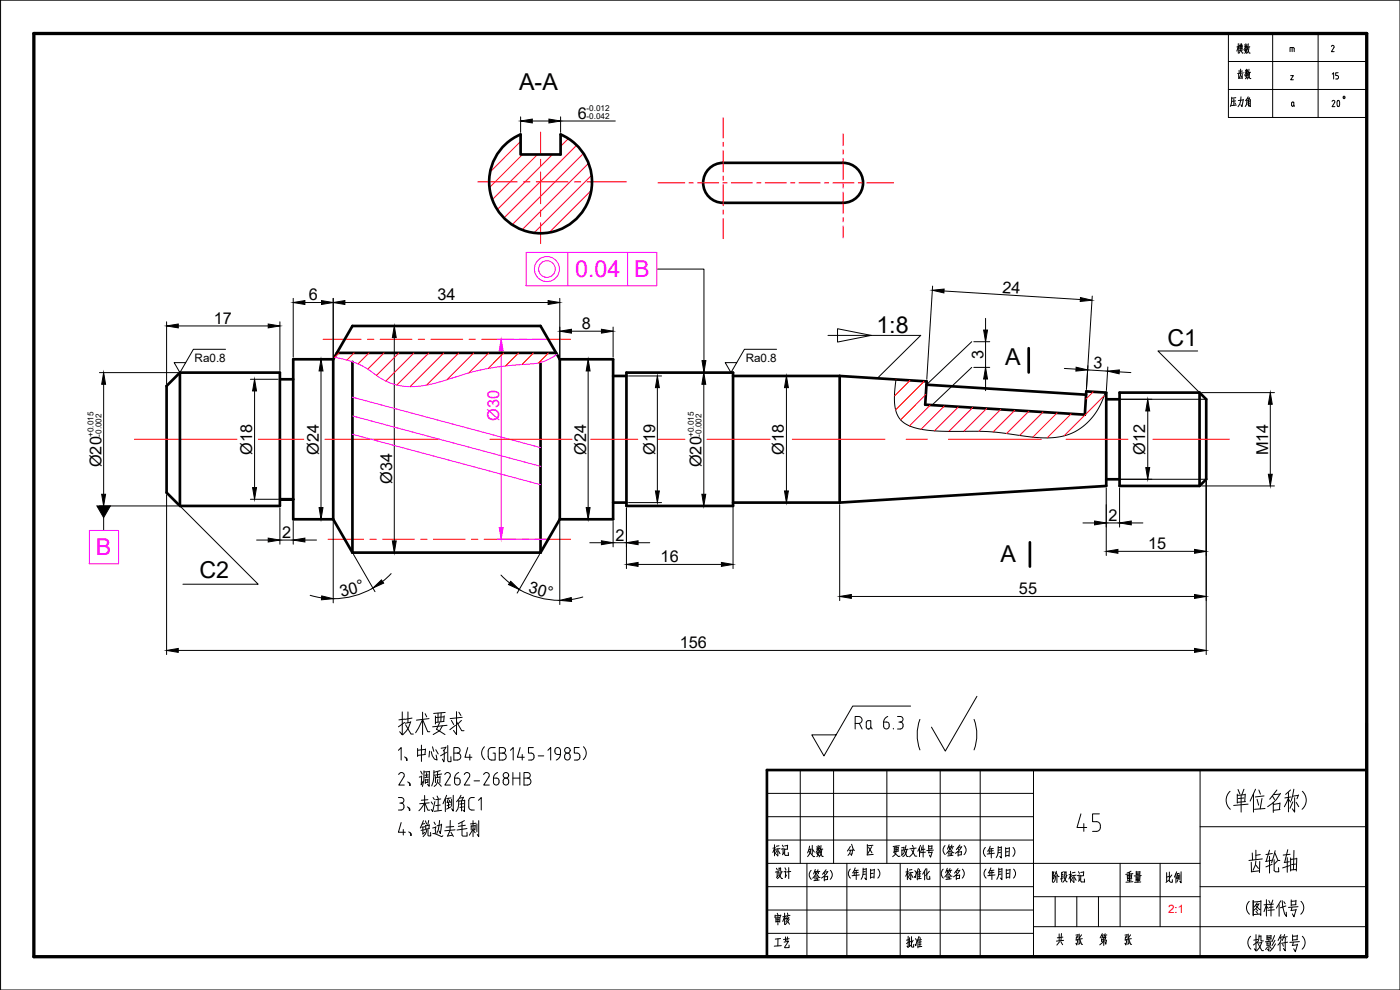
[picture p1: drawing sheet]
<svg xmlns="http://www.w3.org/2000/svg" width="420mm" height="297mm" viewBox="0 0 420 297" stroke-linecap="round" stroke-linejoin="round" font-family="sans-serif">
<!-- layer: VhF -->
<path d="M.2 .1h420v296.9h-420z" fill="none" stroke="#000" stroke-width=".3"/>
<path d="M10.2 10.1h400v276.9h-400z" fill="none" stroke="#000" stroke-width=".99"/>
<g fill="none" stroke="#000" stroke-width=".8">
<path d="M151.5 43.5a15 15 0 0 1 4.7-3.1v6h12v-6.1a15.4 15.4 0 0 1 7.3 22.1 15.4 15.4 0 0 1-22.8 4.3 15.4 15.4 0 0 1-1.2-23.2zM212.8 50.6a6 6 0 0 1 4.2-1.7h36a6 6 0 0 1 6 6 6 6 0 0 1-6 6h-36a6 6 0 0 1-5.5-3.7 6 6 0 0 1 1.3-6.6zM50 115.8l4-4h30v40h-30l-4-4zM54 111.8v40M84 113.8h4M100 107.8h-12v48h12M100 107.8v48M100 107.8l5.8-10h56.4l5.8 10M101.1 105.9h65.8M105.8 108.6v57.2M162.2 108.8v57M168 107.8v48"/>
<path d="M168 107.8h16v48h-16M184 112.8h4M188 111.8h32v40h-32zM220 112.8h32M252 112.8l26.1 1.6-.4 7 47.9 3 .4-7 6 .4v28l-80 5M252 112.8v38M278 115.4l47.9 3M308.7 104.5v7.3M332 119.8h4M336 117.8h24l2 2v24l-2 2h-24zM360 117.8v28M88 149.8h-4h4"/>
<path d="M100 155.8l5.8 10M168 155.8l-5.8 10M184 150.8h4M220 150.8h32M332 143.8h4M105.8 165.8h56.4M309.1 162.7v7.3M410.2 217.1v69.9h-180v-56h180"/>
</g>
<g fill="none" stroke="#000" stroke-width=".3">
<path d="M156.2 35.1v4.6M159.7 36.3h5M168.2 35.1v4.6M168.2 36.3h16.5M168 98.1v9.1M171.5 99.4h9M184 98.1v9.1M197 80.7h14.3v27.5M251.4 98.6l10.1 2-10.1 2zM279.9 85.8l-1.8 28M283.3 87.3l40.9 2.6M295.8 95.5v3.5"/>
<path d="M327.8 88.8l-1.7 28M29.8 111.8h23.6M31.1 115.3v33M67.7 104.8h-9.7l-4 7-1.7-3h3.4M210 111.8h9.4M211.2 115.3v33M233.1 104.8h-9.7l-4 7-1.8-3h3.5M248.5 100.6h27.8l-13 12.9M268.9 113.9a19.1 19.1 0 0 0 .5 10.8 7.9 7.9 0 0 0 6.2 3.9l4.1 .6 5.4 .2a100.7 100.7 0 0 1 24.1 1.7 21.1 21.1 0 0 0 14.5-2.2 19.8 19.8 0 0 0 8-11.1M291.6 102.5l-13.6 12.9M291.6 110.2l-11.9 11.3M292.3 110.2h4.7"/>
<path d="M292.3 102.5h4.7M295.8 102.5v7.7M295.8 113.7v3.5M319.4 110.5l3.5 .3M326.4 111l6 .4M332 119.8h30M332.5 110.1l-.5 7.1M335.9 111.6l3.5 .2M359.4 105.3h-11.9l12.5 12.5M360.6 117.8h21.9M344.5 123.3v17M381.2 121.3v21"/>
<path d="M29.8 151.8h23.6M54 151.8l23.5 23.5h-22.6M84 152.4v10.9M88 156.4v6.9M100 156.4v24.5M168 156.4v25M210 151.8h9.4M332 143.8h30M360.6 145.8h21.9M77 162h3.5M84 162h4M91.5 162h3.5"/>
<path d="M93.1 178.6l3.4 .8M106.1 166.3l6.4 11.2M111.9 176.4a23.8 23.8 0 0 1-11.9 3.2M117.4 172.1l-2.6 2.4M150.3 172.5l2.6 2.4M155.8 176.9a24.3 24.3 0 0 0 12.2 3.2M161.9 166.3l-6.7 11.7M174.9 179.1l-3.4 .8M273.3 211.9h-17.4l-8.6 14.9-3.7-6.3h7.3M230.2 238h80M240.2 231v28M250.2 231v28"/>
<path d="M266.2 231v28M282.2 231v56M294.2 231v56M310.2 231v56M360.2 231v56M230.2 259h130M230.2 252h80M230.2 245h80M242.2 259v28M254.2 259v28M270.2 259v28M336.2 259v19"/>
<path d="M348.2 259v19M360.2 248h50M230.2 273h80M230.2 266h80M310.2 278h100M310.2 269h50M316.7 269v9M323.2 269v9M329.7 269v9M360.2 266h50M230.2 280h80"/>
</g>
<g fill="none" stroke="#000" stroke-width=".3">
<path d="M368.7 10.1v25.1h41.5M368.7 18.5h41.5M381.9 10.1v25.1M395.6 10.1v25.1M399.6 13.9a.42 .42 0 0 1 .5-.3 .42 .42 0 0 1 .2 .7l-.7 1.2h.8M368.7 26.8h41.5M387.7 30.8l.6-.2-.2 1.2-.4-.1zM388.3 31.6l.2 .3M284.7 255.8l.1 .7M284.9 253.5l-.5 1.3M284.9 254.1l.1 .6M285.1 255.8l.1 .5"/>
<path d="M285.2 254.7l.7 1.1h.4M285.2 254.5l-1.1 1.6M285.3 254l-.7 .2M285.5 255.4l-.8 .1M285.7 253.5l-.4 1M285.7 255.8l-.3 .9M285.7 254.1l.1 .6M286 256.6l-1.6 .2M286.2 254l-.7 .2M287.4 254.5l.4 .5M287.5 255.4v1.5M288.1 253.5l-1.1 1.4"/>
<path d="M288.5 254.1l-.9 .1M288.5 255.5l-1 .2M288.6 256.5l-1.1 .1M288.6 255.5l-.1 1M288.6 254l-.6 1-1.3 1M289.4 253.7a1.8 1.8 0 0 1-.1 2.7M295.7 254.3a1.8 1.8 0 0 0 .1 2.7M296.9 255.2v.9M297.2 253.9l-.8 1.5M297.5 254.7v2.7M298.1 254.6l-1.2 .1M298.1 255.2l-1.2 .2"/>
<path d="M298.4 256l-2.1 .2M299.6 254l-.1 1.9-.5 1.4M300.2 255l-.6 .1M300.3 255.8l-.8 .1M300.5 254v3.4l-.5-.5M300.5 254.2l-.9 .1M301.8 254.3v2.8M302.6 255.5l-.8 .1M302.8 256.6l-1 .2M302.9 254.5l-1.1 .1M302.9 254.3l-.1 2.7M304 254.3a1.8 1.8 0 0 1 0 2.7"/>
<path d="M243.4 261.1a1.8 1.8 0 0 0 .1 2.7M244.5 263.3l.1 .6M244.7 260.9l-.5 1.3M244.7 261.6l.1 .5M244.9 263.2l.1 .6M245 262.1l.8 1.2h.3M245 261.9l-1.1 1.6M245.1 261.5l-.6 .1M245.3 262.8l-.8 .1M245.5 260.9l-.3 1M245.5 263.2l-.2 .9M245.5 261.6l.1 .5"/>
<path d="M245.8 264l-1.5 .2M246 261.5l-.7 .1M247.3 261.9l.3 .5M247.4 262.8v1.5M247.9 260.9l-1.1 1.4M248.3 261.6h-.8M248.3 263l-.9 .1M248.4 263.9l-1 .1M248.4 262.9l-.1 1M248.5 261.5l-.6 .9-1.4 1.1M249.2 261.1a1.8 1.8 0 0 1 0 2.7M255.2 260.8a1.8 1.8 0 0 0 0 2.7"/>
<path d="M256.3 261.7v.9M256.7 260.4l-.8 1.5M257 261.2v2.7M257.6 261.1l-1.3 .1M257.6 261.7l-1.3 .2M257.9 262.5l-2.2 .2M259 260.5v1.9l-.6 1.4M259.7 261.5l-.7 .1M259.7 262.3l-.7 .1M260 260.5v3.4l-.5-.5M260 260.7l-1 .2M261.3 260.8v2.8"/>
<path d="M262.1 262l-.8 .1M262.3 263.1l-1 .2M262.4 261l-1.1 .1M262.4 260.8l-.1 2.7M263.5 260.8a1.8 1.8 0 0 1-.1 2.7M283.1 260.8a1.8 1.8 0 0 0 0 2.7M284.1 262.9l.2 .6M284.3 260.5l-.5 1.4M284.3 261.2l.1 .5M284.5 262.9l.1 .5M284.6 261.7l.8 1.2h.3M284.6 261.6l-1.1 1.5"/>
<path d="M284.7 261.1l-.6 .1M285 262.4l-.9 .2M285.1 260.6l-.3 1M285.1 262.8l-.2 .9M285.1 261.2l.2 .6M285.5 263.7l-1.6 .2M285.7 261.1l-.7 .1M286.9 261.5l.3 .5M287 262.5v1.4M287.5 260.6l-1 1.4M288 261.2l-.9 .1M288 262.6l-1 .1"/>
<path d="M288 263.5l-1 .1M288 262.5l-.1 1M288.1 261.1l-.6 .9-1.3 1.1M288.8 260.8a1.8 1.8 0 0 1 0 2.7M295.9 260.8a1.8 1.8 0 0 0 0 2.7M297.1 261.7v.9M297.4 260.4l-.8 1.5M297.7 261.2v2.7M298.3 261.1l-1.2 .1M298.3 261.7l-1.2 .2M298.6 262.5l-2.2 .2M299.8 260.5l-.1 1.9-.6 1.4"/>
<path d="M300.4 261.5l-.6 .1M300.5 262.3l-.8 .1M300.7 260.5v3.4l-.5-.5M300.7 260.7l-.9 .2M302 260.8v2.8M302.8 262l-.8 .1M303 263.1l-1 .2M303.1 261l-1.1 .1M303.1 260.8l-.1 2.7M304.2 260.8a1.8 1.8 0 0 1 0 2.7M374.9 270.4a2.59 2.59 0 0 0 .1 3.9M376.1 274.4l2.1-.2 .2 .3"/>
<path d="M376.1 270.2v4.6M376.9 271.8l1.1 1.1h.3M376.9 273.5l.6 .6M377.1 272.9l.4 .4M377.3 270.9l-.9 1.2M377.7 271.3l-.7 .1M377.9 271.1l-.9 1.4-.8 .7M378.4 270.2v4.5M378.4 270.4l-2.3 .3M380.1 269.9v5M380.1 271.5l-.8 2M380.1 271.9l.5 .6"/>
<path d="M380.7 271.3l-1.4 .2M380.8 270.2l.4 .8M381.4 271.4v3.5M382 270.1l-.4 1.2M382.1 272.1l-1.2 .2M382.2 271.3l-1.5 .1M382.4 273l-1.9 .1M383.9 271.4v3.5M384.4 270.3l-1.4 2.2M384.8 270.2l.2 2M385 272.1l.5 2.1 .6 .8-.1-1.3M385.3 270.5l.4 .7"/>
<path d="M385.9 271.8l-1.6 .6M387.5 270v1.8M387.7 272.2l-.2 .9M388.9 270.3l-1.4 .1M388.9 270.1l-.1 1.3M388.9 271.4l-1.4 .1M388.9 273l-1.5 .2M389 272.8l-.7 2.3-.5-.9M389.6 272l-2.9 .3M390.4 270.4a2.59 2.59 0 0 1 0 3.9M375.3 280.9a2.59 2.59 0 0 0 .1 3.9M376.9 280.4v4.9l-.5-.6"/>
<path d="M377.4 282.6l-1.2 .9M377.5 281.9l-1.2 .2M377.7 283.4l1 1.8h.5M377.9 280.5l-.1 1.4-.4 1.1M378.4 280.8v1.5h.7M378.4 280.9l-.5 .1M378.7 282.8l-1.1 .2M378.7 282.6l-.6 1.6-.9 1.1M380.2 280.7v1.3M380.2 282.8v.9M380.4 284.1l-.6 .8M380.7 281.8l.2 .6"/>
<path d="M380.8 283.6v1.7l-.4-.5M381.1 284l.4 .6M381.2 281.3l-1 .1M381.2 282.9l-1 .1M381.3 282.8l-.1 .7M381.3 283.5l-1.1 .1M381.4 280.8l-1.2 .1M381.5 280.7l-.1 1M381.5 281.7l-1.3 .1M381.6 282.4l-1.8 .2M382.5 280.7l-.8 1.9M382.6 282.1l-.9 1.6"/>
<path d="M382.8 283.2l-.8 1.4-.9 .8M384.2 282.9v2.4M384.3 281.3l.2 .6M384.4 282.1l-.3 .8-.6 .7M384.4 280.4l-.8 1.8M384.9 283.2l.3 .7M385.1 281.1l-1 .2M385.6 280.4l-.8 1.8M385.6 281.3l.3 .5M385.7 281.9v3.4l-.5-.7M386.3 281l-1.1 .3M386.4 282.7l-1.8 .3"/>
<path d="M387.9 280.5v1.8M388.1 282.7l-.2 .9M389.3 280.8l-1.4 .1M389.4 280.6l-.2 1.3M389.4 281.9l-1.5 .1M389.4 283.5l-1.6 .2M389.4 283.3l-.7 2.3-.5-.9M390 282.5l-2.9 .3M390.8 280.9a2.59 2.59 0 0 1 0 3.9"/>
</g>
<g fill="#000" stroke="#000" stroke-width=".3">
<path d="M156.2 36.3l3.5-.6v1.2zM164.7 35.7l3.5 .6-3.5 .6zM168 99.4l3.5-.6v1.2zM180.5 98.8l3.5 .6-3.5 .6zM279.8 87.1l3.5-.4v1.2zM295.2 99h1.2l-.6 3.5zM324.3 89.3l3.4 .8-3.5 .4zM31.1 111.8l.6 3.5h-1.2zM211.2 111.8l.6 3.5h-1.2zM210.7 108.2h1.1l-.5 3.5zM295.8 110.2l.6 3.5h-1.2zM323 110.2l3.4 .8-3.5 .3z"/>
<path d="M332.4 111.4l3.5-.4v1.2zM344.5 119.8l.5 3.5h-1.1zM381.2 117.8l.6 3.5h-1.1zM30.5 148.3h1.2l-.6 3.5zM210.6 148.3h1.2l-.6 3.5zM343.9 140.3h1.1l-.5 3.5zM380.7 142.3h1.1l-.6 3.5zM80.5 161.5l3.5 .5-3.5 .6zM88 162l3.5-.5v1.1zM96.6 178.8l3.4 .8-3.5 .4zM111.9 176.4l2.6-2.4 .6 1zM153.3 174.4l2.5 2.5-3.2-1.5z"/>
<path d="M168 180.1l3.5-.8v1.2z"/>
</g>
<g fill="none" stroke="#f0f" stroke-width=".3">
<path d="M157.9 75.7h39.2v10h-39.2zM170.4 75.7v10M188.4 75.7v10M105.8 119.2l56.4 15.1M149.2 101.8h14.7M150.4 105.3v53M167.1 106.3a14.5 14.5 0 0 1-8.3 2.9 82.6 82.6 0 0 0-26.4 5.3 22.9 22.9 0 0 1-14.5 .7 34.9 34.9 0 0 1-8.5-5 30.4 30.4 0 0 0-9-3M105.8 130.3l56.4 15.1M105.8 124.8l56.5 15.1M26.8 159.2h8.8v10h-8.8zM149.2 161.8h14.7"/>
<circle cx="164.1" cy="80.7" r="3.8"/>
<circle cx="164.1" cy="80.7" r="2.5"/>
</g>
<g fill="none" stroke="#000" stroke-width=".3">
<path d="M120.7 213.6v6.9l-.7-1M121.4 215.8l-1.7 .2M121.4 216.8l-1.8 1.3M121.7 217.5l1.6 2.7h.7M122.4 213.6v3.2M123.2 216.7l-1.5 .3M123.3 216.5l-.7 1.9-1.7 2.1M123.7 215.5l-2.2 .3M126.7 216.1l-2 3.8M126.8 213.7v6.7M126.9 216.1l1.5 3.4h.6M127.6 214.1l.5 1"/>
<path d="M128.8 215.6l-3.8 .5M130.7 214.8v2.4M131 218.8l2.5 1.6M131.5 214v2.6M131.8 219.3l-1.8 1.1M131.9 216.8l-.9 2M132.4 213.9l-.1 2.6M132.8 217.8l-.9 1.5M133.2 216.5l-2.5 .3M133.2 215.1l-2.5 .2M133.3 214.8l-.1 1.7M133.6 213.8l-3.5 .3"/>
<path d="M134.2 217.6l-4.4 .5M135.5 216.2l.7 1.2M136.7 217.6l-1.7 1.3M137 213.5v6.9l-.9-1.2M137 216.5l1.6 2.7h.7M137.7 213.7l.6 1M138.5 216.2l-1.1 1M138.7 215.2l-3.6 .4M276.1 215.8a13.1 13.1 0 0 0 0 9.2M292.3 215.8a13.1 13.1 0 0 1 0 9.2M293.2 208.9l-9.5 16.5-4.2-7.2M119.6 225.1l.8-.8v3.7"/>
<path d="M119.6 239.3h.8a.83 .83 0 0 1 .8 .8 .83 .83 0 0 1-.8 .9M119.7 232.4a.85 .85 0 0 1 1.1-.5 .85 .85 0 0 1 .4 1.2l-1.5 2.4h1.6M121.4 227.1a.96 .96 0 0 1 .8 1h-.2l-.1-.6M122.4 234.6a.98 .98 0 0 1 .7 1h-.1l-.1-.6M125.3 224.6v2.4M126.3 231.4l.4 .9M126.5 223.6v4.9M126.5 232.8l-.1 2.6M126.5 233l-.7 .2M127 234.4l-.6 1.1M127.3 231.3l-.1 2.9-.4 1.8M127.4 238.7v4.8"/>
<path d="M127.6 224.8l-2.3 .3M127.6 226.4l-2.3 .3M127.6 233.8v1.3M127.7 224.7l-.2 1.7M128 231.8v1.4M128.4 233.8v.9M128.4 233.9l-.8 .1M128.4 239.9l-2 .2M128.5 234.7l-.9 .1M128.5 232.5l-1 .1M128.6 233.2l-1.1 .1M128.9 231.4l-.1 4.5-.5-.6"/>
<path d="M128.9 231.5l-1.6 .1M128.9 225.4l-.2 1.7M129.4 225.5l.3 1.3 .7 1 .8 .2-.3-1.5M129.8 224.1l.4 1.3M130 239.3l.4 .6M130.2 231.2l-.2 3.3-.4 1.3M130.7 233v1.8M130.8 224.9l.7 1.3M131.2 238.8l.4 .9M131.3 231.6v1.7M131.4 233.8l-.2 1-.3 .7-.6 .5M131.5 234.8l.9 1.1"/>
<path d="M131.5 239.8v3.3M132 233.2l-1.3 .2M132.1 232.9l-.1 2M132.1 231.2l-1.9 .5M132.3 239.7l-1.6 .2M132.6 232.2l-2.3 .4M133 225.1l.3 .4-.1 3.1-.4-.8M133.5 232.4a.85 .85 0 0 1 1.1-.5 .85 .85 0 0 1 .4 1.2l-1.5 2.4h1.7M133.7 239.7v3.8M133.8 224.3l-1.4 .2M133.9 224.1l-.7 1.2M134 225.7l-1.8 1.1"/>
<path d="M134 238.6l-1.1 2.6M134.4 223.7v4.6l.2 .2h.8l-.1-1.5M134.6 239.5l-.4 1.3 .8-.2M135.4 239.4l-1.4 .2M135.5 239.8v2.1M136 238.6v4.8l-.5-.7M136.2 226h1.1M136.4 233.5v1.2a.83 .83 0 0 0 .8 .8 .83 .83 0 0 0 .9-.8M136.4 233.5h1.3l.4 .8M137.2 224.3a.83 .83 0 0 1 .9 .8 .83 .83 0 0 1-.9 .9M137.3 224.3h-1.1v3.7h1a1.04 1.04 0 0 0 1.1-1 1.04 1.04 0 0 0-1.1-1M137.7 231.8l-1 .8-.3 .9"/>
<path d="M138.1 234.3v.4M138.3 238.6l-1.3 2M139.1 239.3l-1.1 .1M139.1 239.2l-.5 1M139.3 232.4a.85 .85 0 0 1 1.2-.5 .85 .85 0 0 1 .4 1.2l-1.6 2.4h1.7M140.4 224.3l-.9 2.9h2.1M141 226.4v1.6M142.3 234.3h1.6M142.3 239.3a1.27 1.27 0 0 0-1.6 .6v2.2a.94 .94 0 0 0 .9 .9h.7M145.2 232.4a.85 .85 0 0 1 1.1-.6 .85 .85 0 0 1 .4 1.3l-1.5 2.4h1.6M145.4 224.1a2.59 2.59 0 0 0 0 3.8M147.6 224.3l-.7 .2-.3 .5v2.3l.6 .7h1.4v-2h-.6"/>
<path d="M147.6 224.3h1M148.1 233.5h.8a1.02 1.02 0 0 1 .9 1.1 1.02 1.02 0 0 1-1.2 .9l-.4-.5zM149.3 231.8l-1 .8-.2 .9M149.8 226h1.1M150.9 224.3a.83 .83 0 0 1 .8 .8 .83 .83 0 0 1-.8 .9M150.9 224.3h-1.1v3.7h1.1a1.04 1.04 0 0 0 1-1 1.04 1.04 0 0 0-1-1M151.2 233.7a.94 .94 0 0 1 1.5 .8 .94 .94 0 0 1-1.5 .8l-.2-1zM153.2 225.1l.8-.8v3.7M153.9 233.5h2.1M153.9 231.8v3.7M156 231.8v3.7M156.1 224.3l-.8 2.9h2.1"/>
<path d="M156.7 226.4v1.6M157.3 231.8h1a.83 .83 0 0 1 .8 .8 .83 .83 0 0 1-.8 .9 1.04 1.04 0 0 1 1 1 1.04 1.04 0 0 1-1 1h-1zM157.3 233.5h1M160.1 224.3h-1.5v1.7h.8a1.06 1.06 0 0 1 .9 1 1.06 1.06 0 0 1-.9 1h-.8M161.5 226.8h1.7M164.4 225.1l.9-.8v3.7M166.5 225.1a.96 .96 0 0 0 .9 1.3h.8M166.5 225.1a.83 .83 0 0 1 .9-.8 .83 .83 0 0 1 .8 .8M168.2 225.1a2.31 2.31 0 0 1-1.3 2.9M169.7 226.2a.94 .94 0 0 1 1.4 .8 .94 .94 0 0 1-1.4 .8l-.3-1zM173.8 224.3h-1.4v1.7h.8a.83 .83 0 0 1 .8 .8M174 227.2a.83 .83 0 0 1-.8 .8h-.8"/>
<path d="M174 226.8v.4M175.1 224a2.59 2.59 0 0 1-.1 3.9M120 241h.4M120.4 241a1.06 1.06 0 0 1 .8 1 1.06 1.06 0 0 1-.8 1h-.8M120.4 246.8l-.8 2.9h2.1M121 248.9v1.6M122.2 242.1a1 1 0 0 1 .8 1h-.1l-.2-.6M122.7 249.6a.95 .95 0 0 1 .7 1h-.1l-.1-.6M126.9 248.2v2M127.1 246.2l-1 2.2M127.4 241l-1.7 2.3M127.5 247.1l-.8 .2"/>
<path d="M127.5 248l-.9 .2M127.5 248.9l-1.1 .2M127.5 249.7l-.6 .6M127.5 241l.9 2.1h.6M127.7 246.3l.3 .9M127.7 247.6l.1 1.4M128.1 248.9l-.4 1.4-.7 .7M128.4 248.9v1.8l.9 .1-.1-1M128.7 246.2l-.4 1.4M128.8 247.6l-1 .2M128.8 240.9l-2.9 .3M128.8 247.4l-.1 1.2"/>
<path d="M128.8 248.6l-1 .2M129.4 240.6l.5 .7M129.9 250.1h.6l2.1 .9 .3-.2M130.3 246.7l.4 .7M130.5 240.5l-.6 3-.5-.6M130.8 248.2l-1 .2M130.8 248l-.3 2.1M131.9 246.2l-.4 2.8-.4 1M132.1 241.5l-1.3 .2M132.5 247.4l-1.3 .4M132.5 243.1l-2.1 .3M132.5 247.3l-.4 2.8-.3-.7"/>
<path d="M134.6 240.8v1.6M134.9 240.1l.2 .7M135.1 249.1l-.7 1.7M135.1 241.4l-.9 .3M135.1 246.2v2.9M135.3 242.1l-1.3 .7M135.4 249.7l.7 1.3M135.8 250.6l-1.6 .3M136.2 248l-2.3 .2M136.6 249l-3.1 .3M137.7 240.1l-.3 2.6-.5 .8M138.5 240.3v3"/>
<path d="M138.7 246.7v3.9l.2 .3h1.3l-.1-1.2M139.1 241.1l-1.1 .2M139.1 242.1l-1.1 .2M139.4 246.2l-1.8 1M139.5 240.1l-.1 3.4-.5-.5M139.5 240.2l-1.8 .2M139.6 247.6l-2 .3M140.1 248.6l-2.9 .4M141.4 247.7v1.3M142 249l.6 .9M142 248.8l-1.1 1.8M142 246.2v4.8"/>
<path d="M142.6 247.7l-1.2 .2M142.6 247.6l-.1 1.4-.3-.3M142.8 247l-1.6 .2M143.1 247.2v2.4M143.6 240.1l.8-.8v3.7M143.7 246.2v4.8l-.5-.6"/>
<circle cx="151.8" cy="232.6" r=".83"/>
<circle cx="170.3" cy="225.1" r=".83"/>
</g>
<!-- layer: 0 -->
<path d="M29.1 151.8h4l-2 3.5z" fill="#000" stroke="#000" stroke-width=".3"/>
<path d="M31.1 155.3v3.9" fill="none" stroke="#000" stroke-width=".3"/>
<g fill="none" stroke="#f00" stroke-width=".3">
<path d="M162.2 39.6v6.3M217 35.4v6M143.4 54.6h11.8M157.1 54.6h1.9M160.9 54.6h9.6M162.2 47.8v1.9M162.2 51.6v9.5M172.4 54.6h1.9M176.2 54.6h11.8M197.5 54.9h8M206.8 54.9h1.3M209.3 54.9h6.4"/>
<path d="M216.9 54.9h1.3M217 42.7v1.3M217 45.2v6.4M217 52.8v1.3M217 55.4v6.3M219.5 54.9h6.3M227.1 54.9h1.3M229.6 54.9h6.4M237.3 54.9h1.2M239.8 54.9h6.4M247.4 54.9h1.3M250 54.9h6.3"/>
<path d="M253 40.2v3.5M253 45v1.2M253 47.5v6.4M253 55.1v1.3M253 57.7v6.3M257.6 54.9h1.3M260.1 54.9h8.1M162.2 63v1.9M162.2 66.8v6.3M217 63v1.3M217 65.5v6.1M253 65.3v1.3"/>
<path d="M253 67.8v3.5M97 101.8h11.4M110.3 101.8h1.9M114.1 101.8h9.5M125.5 101.8h1.9M129.3 101.8h9.6M140.8 101.8h1.9M144.6 101.8h9.5M156 101.8h1.9M159.8 101.8h11.4M40.4 131.8h30.7M77.5 131.8h13.7"/>
<path d="M97.5 131.8h34.4M147 131.8h24.7M177.3 131.8h14.1M197.6 131.8h7.9M212.2 131.8h18.9M237.8 131.8h27.8M272 131.8h6.3M284.7 131.8h27.8M319.9 131.8h18.6M346 131.8h23M98.4 161.8h10.7M111 161.8h1.9"/>
<path d="M114.8 161.8h9.6M126.3 161.8h1.9M130.1 161.8h9.5M141.5 161.8h1.9M145.3 161.8h9.5M156.7 161.8h1.9M160.5 161.8h10.7"/>
</g>
<g fill="none" stroke="#f00" stroke-width=".3">
<path d="M156.2 42.4l-9.1 9.2M156.8 46.4l-9.9 9.9M161.3 46.4l-13.5 13.5M165.8 46.4l-16.6 16.5M170.6 41.6l-2.4 2.3M173.1 43.6l-21.9 21.8M175.1 46l-21.4 21.4M176.6 49l-19.9 20M177.5 57.1l-12.7 12.7M177.5 52.6l-17.3 17.3M101.8 105.9l-1.3 1.3M106.3 105.9l-2.2 2.2"/>
<path d="M110.7 105.9l-3.3 3.3M115.2 105.9l-4.8 4.9M119.7 105.9l-6.7 6.7M124.2 105.9l-8.4 8.4M128.7 105.9l-9.6 9.6M133.2 105.9l-10.1 10.1M137.7 105.9l-9.7 9.6M142.2 105.9l-8.1 8M146.7 105.9l-6 6M151.2 105.9l-4.7 4.7M155.6 105.9l-3.9 3.9M160.1 105.9l-3.4 3.5"/>
<path d="M164.6 105.9l-3 3M268.9 113.9h.1M273.1 114.1l-4.7 4.7M277.4 114.4l-8.6 8.6M277.9 118.4l-7.6 7.6M328.1 117.6l-2.2 2.2M331.4 118.7l-12.1 12.1M279.2 121.5l-6.3 6.3M283.4 121.8l-7 7M287.7 122l-7.3 7.3M291.9 122.3l-7.1 7.1M296.1 122.6l-6.8 6.8"/>
<path d="M300.3 122.8l-6.5 6.6M304.6 123.1l-6.5 6.5M308.8 123.4l-6.7 6.7M313 123.6l-7 7.1M317.2 123.9l-7.2 7.3M321.5 124.2l-7.3 7.2"/>
</g>
<g fill="none" stroke="#000" stroke-width=".3">
<path d="M50 96.5v18.7M53.5 97.8h27M84 96.5v14.7M88 89.5v17.7M91.5 90.8h5M100 89.5v17.7M103.5 90.8h61M106.4 97.8h13.2M168 89.5v17.7M75.1 113.8h8.3M76.4 117.3v29M95.1 107.8h4.3"/>
<path d="M96.3 111.3v41M118.3 101.3v61M175.3 107.8h4.2M176.5 111.3v41M188.6 112.8h9.9M197.3 116.3v31M220.6 112.8h16.7M236 116.3v31M50 148.4v48M75.1 149.8h8.3M95.1 155.8h4.3M175.3 155.8h4.2"/>
<path d="M184 156.4v7.7M188 152.4v18.2M188.6 150.8h9.9M220 151.4v19.2M220.6 150.8h16.7M252 151.4v28.8M325 156.9h3.5M332 146.4v20.3M332 156.9h4M336 146.4v11.8M339.5 156.9h3.5M362 144.4v52"/>
<path d="M106.4 165.8h13.2M177 162.8h3.5M184 162.8h4M191.5 162.8h3.5M191.5 169.4h25M255.5 179h103M335.5 165.4h23M53.5 195.2h305"/>
</g>
<g fill="#000" stroke="#000" stroke-width=".3">
<path d="M50 97.8l3.5-.6v1.2zM80.5 97.2l3.5 .6-3.5 .6zM88 90.8l3.5-.6v1.2zM96.5 90.2l3.5 .6-3.5 .6zM100 90.8l3.5-.6v1.2zM164.5 90.2l3.5 .6-3.5 .6zM76.4 113.8l.6 3.5h-1.2zM96.3 107.8l.6 3.5h-1.1zM118.3 97.8l.6 3.5h-1.1zM176.5 107.8l.6 3.5h-1.2zM197.3 112.8l.6 3.5h-1.2zM236 112.8l.6 3.5h-1.2z"/>
<path d="M75.8 146.3h1.2l-.6 3.5zM95.8 152.3h1.1l-.6 3.5zM175.9 152.3h1.2l-.6 3.5zM196.7 147.3h1.2l-.6 3.5zM235.4 147.3h1.2l-.6 3.5zM328.5 156.3l3.5 .6-3.5 .6zM336 156.9l3.5-.6v1.2zM117.8 162.3h1.1l-.6 3.5zM180.5 162.3l3.5 .5-3.5 .6zM188 162.8l3.5-.5v1.1zM188 169.4l3.5-.6v1.1zM216.5 168.8l3.5 .6-3.5 .5z"/>
<path d="M252 179l3.5-.6v1.1zM332 165.4l3.5-.6v1.2zM358.5 178.4l3.5 .6-3.5 .5zM358.5 164.8l3.5 .6-3.5 .6zM50 195.2l3.5-.6v1.1zM358.5 194.6l3.5 .6-3.5 .5z"/>
</g>
<g fill="#f0f" stroke="#f0f" stroke-width=".3">
<path d="M150.4 101.8l.6 3.5h-1.2z"/>
<path d="M149.8 158.3h1.2l-.6 3.5z"/>
</g>
<g font-size="11.5">
<text x="367.2" y="244.8">（单位名称）</text>
<text x="373.9" y="263.2">齿轮轴</text>
</g>
<text font-size="9.3" x="322.4" y="250.8">45</text>
<g font-size="7.5">
<text x="255.8" y="220.1">Ra 6.3</text>
<text x="267.1" y="258.6">更改文件号</text>
<text x="316.1" y="285">共 张 第 张</text>
</g>
<g font-size="7.1">
<text x="397.6" y="34.2">20</text>
<text x="241.7" y="258.2">处数</text>
<text x="231.8" y="264.9">设计</text>
<text x="270.9" y="265.3">标准化</text>
<text x="336.9" y="266">重量</text>
<text x="231.8" y="278.7">审核</text>
<text x="231.4" y="285.7">工艺</text>
<text x="271.3" y="285.7">批准</text>
</g>
<g font-size="7">
<text x="155.8" y="27">A-A</text>
<text x="263" y="99.9">1:8</text>
<text x="350.4" y="103.9">C1</text>
<text x="301.7" y="109.4">A</text>
<text x="59.9" y="173.4">C2</text>
<text x="300.3" y="168.5">A</text>
</g>
<g font-size="7" fill="#f0f">
<text x="172.6" y="83.2">0.04</text>
<text x="190.4" y="83.2">B</text>
<text x="28.8" y="166.7">B</text>
</g>
<g font-size="6.6">
<text x="370.4" y="25">齿数</text>
<text x="231.1" y="257.9">标记</text>
<text x="253.3" y="257.9">分 区</text>
<text x="315" y="266">阶段标记</text>
<text x="348.9" y="266">比例</text>
</g>
<g font-size="6.2">
<text x="370.4" y="17.3">模数</text>
<text x="368.3" y="33.2">压力角</text>
</g>
<g font-size="4.9">
<text x="402.9" y="25" transform="rotate(-90 402.9 25)">15</text>
<text x="173.4" y="35.7">6</text>
<text x="300.7" y="87.8" transform="rotate(4 300.7 87.8)">24</text>
<text x="92.7" y="90.1">6</text>
<text x="131.3" y="90.1">34</text>
<text x="64.1" y="97.2">17</text>
<text x="174.6" y="98.7">8</text>
<text x="295.1" y="107.7" transform="rotate(-90 295.1 107.7)">3</text>
<text x="328.1" y="110.4" transform="rotate(4 328.1 110.4)">3</text>
<text x="75.7" y="136.4" transform="rotate(-90 75.7 136.4)">Ø18</text>
<text x="95.7" y="136.4" transform="rotate(-90 95.7 136.4)">Ø24</text>
<text x="175.9" y="136.4" transform="rotate(-90 175.9 136.4)">Ø24</text>
<text x="196.6" y="136.4" transform="rotate(-90 196.6 136.4)">Ø19</text>
<text x="235.3" y="136.4" transform="rotate(-90 235.3 136.4)">Ø18</text>
<text x="343.7" y="136.4" transform="rotate(-90 343.7 136.4)">Ø12</text>
<text x="380.6" y="136.6" transform="rotate(-90 380.6 136.6)">M14</text>
<text x="30.4" y="140.2" transform="rotate(-90 30.4 140.2)">Ø20</text>
<text x="210.6" y="140.2" transform="rotate(-90 210.6 140.2)">Ø20</text>
<text x="117.7" y="145.2" transform="rotate(-90 117.7 145.2)">Ø34</text>
<text x="84.7" y="161.4">2</text>
<text x="332.7" y="156.3">2</text>
<text x="184.7" y="162.2">2</text>
<text x="344.6" y="164.7">15</text>
<text x="198.3" y="168.7">16</text>
<text x="102.5" y="179.1" transform="rotate(-15 102.5 179.1)">30°</text>
<text x="158.4" y="177.7" transform="rotate(15 158.4 177.7)">30°</text>
<text x="305.8" y="178.3">55</text>
<text x="204" y="194.5">156</text>
</g>
<text font-size="4.9" fill="#f0f" x="149.8" y="126.2" transform="rotate(-90 149.8 126.2)">Ø30</text>
<g font-size="4">
<text x="386.3" y="16.6">m</text>
<text x="386.3" y="25">z</text>
</g>
<g font-size="3.5">
<text x="402.2" y="30.7">o</text>
<text x="58.4" y="108.6">Ra0.8</text>
<text x="223.8" y="108.6">Ra0.8</text>
</g>
<text font-size="3.5" fill="#f00" x="350.6" y="274.1">2:1</text>
<g font-size="2.4">
<text x="176" y="33.3">-0.012</text>
<text x="176" y="35.7">-0.042</text>
<text x="28.1" y="131.1" transform="rotate(-90 28.1 131.1)">+0.015</text>
<text x="30.4" y="131" transform="rotate(-90 30.4 131)">-0.002</text>
<text x="208.2" y="131.1" transform="rotate(-90 208.2 131.1)">+0.015</text>
<text x="210.6" y="131" transform="rotate(-90 210.6 131)">-0.002</text>
</g>
</svg>
